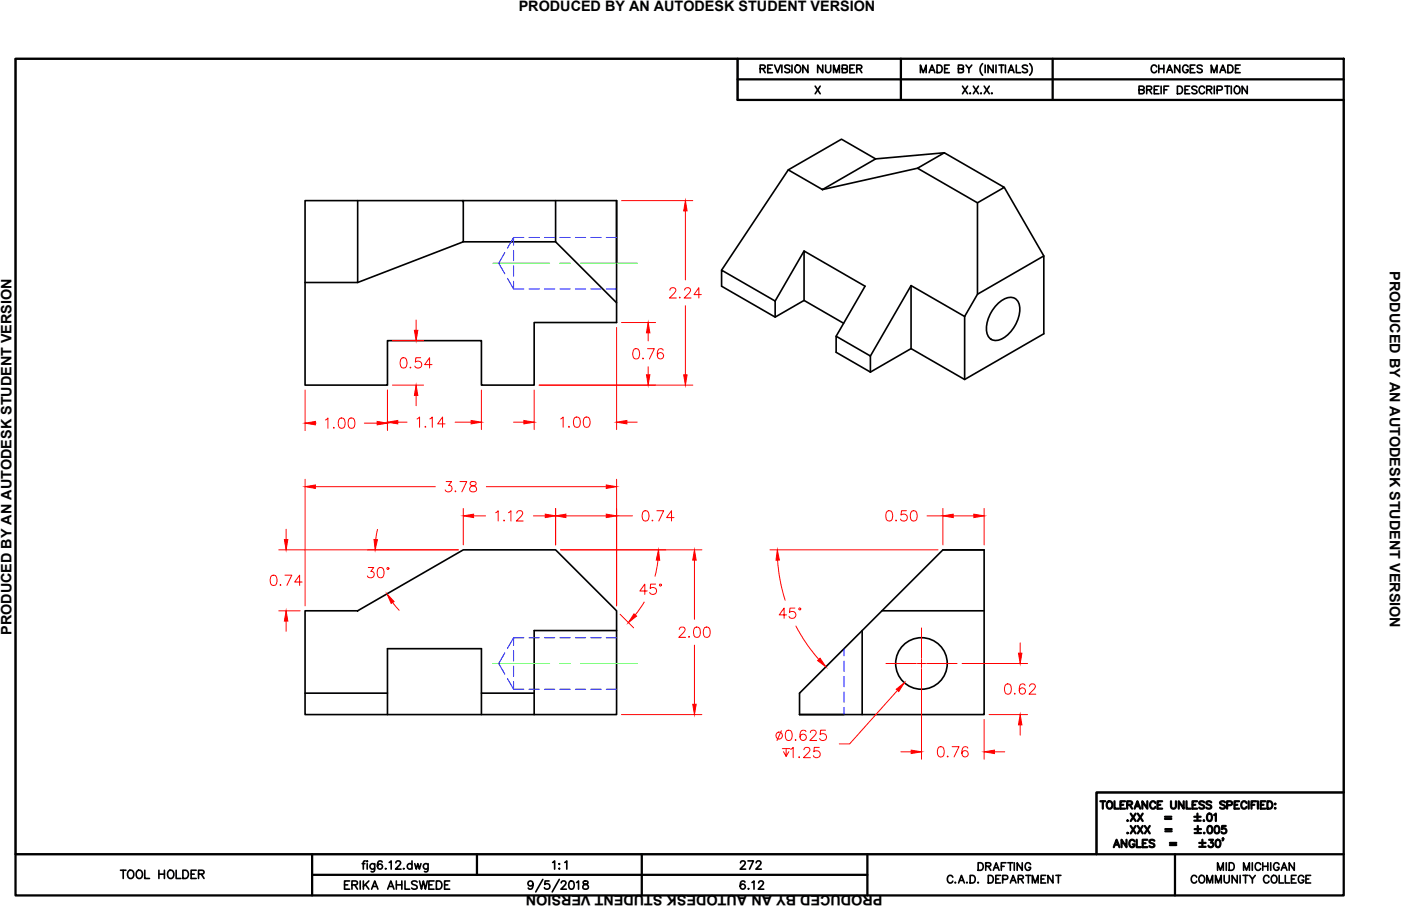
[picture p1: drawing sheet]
<svg xmlns="http://www.w3.org/2000/svg" width="432mm" height="279mm" viewBox="0 0 432 279" stroke-linecap="round" stroke-linejoin="round" font-family="sans-serif">
<!-- layer: OBJECT LINES -->
<g fill="none" stroke="#000" stroke-width=".51">
<path d="M4.8 18.1h222.5v12.7h186.8v213.6h-76.2v19h-333.1zM302.9 19.6a2.41 2.41 0 0 0 0 3.6M317.4 19.6a2.46 2.46 0 0 1 0 3.6M251.2 26.6l1.6 2.3M252.8 26.6l-1.6 2.3M283.7 22.4v-2.3l.9 2.3 .9-2.3v2.3M286.4 22.4l.9-2.3 .8 2.3M286.7 21.6h1.1M288.8 20.1h.8a1.25 1.25 0 0 1 .8 1.1 1.25 1.25 0 0 1-.8 1.2h-.8zM291.1 21.2h.9M292.6 20.1h-1.5v2.3h1.5M295.4 21.2l1.3-.1 .2-.4-.2-.5-1.3-.1v2.3h1l.5-.4a.59 .59 0 0 0-.5-.8"/>
<path d="M296.7 26.6l1.5 2.3M297.7 20.1l.9 1.1 .9-1.1M298.2 26.6l-1.5 2.3M298.6 21.2v1.2M299 28.7v.2l.1-.1M300 26.6l1.6 2.3M301.6 26.6l-1.6 2.3M302.3 28.7v.2l.2-.1M303.3 26.6l1.6 2.3M303.6 20.1v2.3M304.9 26.6l-1.6 2.3M305.7 28.7l-.1 .1h.2"/>
<path d="M306.1 20.1v2.3l-1.6-2.3v2.3M307 20.1v2.3M307.9 20.1h1.5M308.7 20.1v2.3M309.9 20.1v2.3M310.8 22.4l.9-2.3 .8 2.3M311.1 21.6h1.1M313.2 20.1v2.3h1.4M316.7 20.4a.89 .89 0 0 0-1.6 .2l.5 .5 .8 .3 .3 .7a1.02 1.02 0 0 1-1.6 0M243 52.4l16.4-9.5 10.5 6.1-16.4 9.5zM243 52.4l-20.6 30.9M282.8 51.9l8.2-4.8 18.5 10.7-8.2 4.7z"/>
<path d="M282.8 51.9l-29.3 6.6M291 47.1l-21.1 1.9M309.5 57.8l12.2 21.1M94 61.9h96v37.6h-25.4v19.3h-16.2v-13.7h-29v13.7h-25.4zM110.2 61.9v25.2h-16.2M142.6 61.9l.2 .4M142.8 61.9v12.7l-32.6 12.5M142.8 74.6h28.4M171.2 61.9v12.7l18.8 18.8M247.8 77.4l-8.9 15.4M301.3 62.5v28.2l-4 6.9M238.9 97.8v-5l-16.5-9.5v5l16.5 9.5 8.9-5.2 12.2 7.1"/>
<path d="M247.8 92.6v-15.2l18.8 10.9-8.9 15.4M280.8 88.1l-12.5 21.7M297.3 97.6l-16.5-9.5v19.4M297.3 97.6v19.4M301.3 90.7l20.4-11.8v24l-24.4 14.1-16.5-9.5-12.5 7.2M307.6 93.6a4.8 4.8 0 0 1 5.2-1.6 5.2 5.2 0 0 1 1 6.3 9.2 9.2 0 0 1-6.9 6.7 3.1 3.1 0 0 1-2.9-3.7 11.6 11.6 0 0 1 3.6-7.7zM257.7 103.7l10.6 6.1v4.9l-10.6-6.1zM290.6 169.6h12.7v50.8h-56.9M303.3 169.6h-12.7l-44.2 44.2v6.6M94 188.4h16.2l32.6-18.8h28.4l18.8 18.8v32h-96zM190 194.5h-25.4v25.9M265.7 194.5v25.9"/>
<path d="M271.8 188.4h31.5M94 213.8h25.4M148.4 213.8h16.2M119.4 220.4v-20.4h29v20.4M246.4 220.4h13.7M111.6 266.3h.9M112.6 265.5l-.5 .1-.1 .4v2M113.2 265.5v.2zM113.2 266.3v1.7M115.5 266.3v2a.68 .68 0 0 1-1.1 .5M115.5 266.7a.82 .82 0 0 0-1.2-.1 .82 .82 0 0 0 0 1.2 .82 .82 0 0 0 1.2-.1M117.8 265.9a.73 .73 0 0 0-1.1-.3 1.45 1.45 0 0 0 .5 2.4 .78 .78 0 0 0 .7-.8 .78 .78 0 0 0-.8-.7 .78 .78 0 0 0-.8 .7"/>
<path d="M118.9 267.8v.2l.1-.1M120 266l.6-.5v2.5M122 266.1l.5-.6 .8 .2a.8 .8 0 0 1-.2 1.1l-1.2 1.2h1.7M124.4 267.8l-.1 .1h.2M127 266.7a.82 .82 0 0 0-1.2-.1 .82 .82 0 0 0 0 1.2 .82 .82 0 0 0 1.2-.1M127 265.5v2.5M127.8 266.3l.5 1.7 .5-1.7 .5 1.7 .5-1.7M131.9 266.3v2a.68 .68 0 0 1-1.1 .5M131.9 266.7a.82 .82 0 0 0-1.2-.1 .82 .82 0 0 0 0 1.2 .82 .82 0 0 0 1.2-.1M164.3 272.5a.79 .79 0 0 1-1.1 .7 .79 .79 0 0 1-.3-1.2 .79 .79 0 0 1 1.2 0 1.35 1.35 0 0 1-.8 2.2l-.5-.3M167.3 271.2l-2.2 3.9M169.2 271.7h-1.2l-.1 1.1a.9 .9 0 0 1 1.4-.1 .9 .9 0 0 1-.2 1.4 .9 .9 0 0 1-1.3-.4"/>
<path d="M172.4 271.2l-2.2 3.9M173 272.3l.5-.6 .8 .2a.77 .77 0 0 1-.2 1.1l-1.2 1.2h1.7M175.6 271.8a.81 .81 0 0 1 1.2 .4 1.28 1.28 0 0 1-.8 2 1.62 1.62 0 0 1-.4-2.4zM177.7 272.2l.6-.5v2.5M179.9 271.8a.51 .51 0 0 0 .2 .8 .91 .91 0 0 1 1 .4 .91 .91 0 0 1 0 1.1l-.9 .1-.5-.2a.95 .95 0 0 1 .2-1 .95 .95 0 0 1 .9-.4 .51 .51 0 0 0 .3-.8z"/>
<circle cx="284" cy="204.6" r="7.9"/>
</g>
<!-- layer: CENTERLINE -->
<path d="M151.9 81.2h17.5M172.6 81.2h3.1M178.9 81.2h17.5M151.9 204.6h17.5M172.6 204.6h3.1M178.9 204.6h17.5" fill="none" stroke="#0f0" stroke-width=".31"/>
<!-- layer: HIDDEN -->
<g fill="none" stroke="#00f" stroke-width=".31">
<path d="M155.6 77.9l-1.9 3.3 1.9 3.3M158.3 77.2v3.2M158.3 73.2l-1.9 3.3M161.5 73.2h-3.2v2.4M163 73.2h3.2M167.8 73.2h3.2M172.6 73.2h3.1M177.3 73.2h3.2M182.1 73.2h3.2M186.9 73.2h3.1M156.4 85.8l1.9 3.3v-2.4M158.3 82v3.2"/>
<path d="M158.3 89.1h3.2M163 89.1h3.2M167.8 89.1h3.2M172.6 89.1h3.1M177.3 89.1h3.2M182.1 89.1h3.2M186.9 89.1h3.1M158.3 196.7l-1.9 3.3M161.5 196.7h-3.2v2.4M163 196.7h3.2M167.8 196.7h3.2M172.6 196.7h3.1"/>
<path d="M177.3 196.7h3.2M182.1 196.7h3.2M186.9 196.7h3.1M155.6 201.3l-1.9 3.3 1.9 3.3M156.4 209.3l1.9 3.3M158.3 210.2v2.4h3.2M158.3 200.7v3.1M158.3 205.4v3.2M163 212.6h3.2M167.8 212.6h3.2M172.6 212.6h3.1M177.3 212.6h3.2"/>
<path d="M182.1 212.6h3.2M186.9 212.6h3.1M260.1 200v2.3M260.1 203.9v3.1M260.1 208.6v3.2M260.1 213.4v3.2M260.1 218.1v2.3"/>
</g>
<!-- layer: DIMENSIONS -->
<g fill="none" stroke="#f00" stroke-width=".31">
<path d="M191.6 61.9h21.9M211.2 65v21.3M128.2 98.7v3.2M191.6 99.5h10.5M206.5 89.5l.1-.5a1.02 1.02 0 0 1 1.6 0 1 1 0 0 1-.4 1.4l-1.5 1.5h2.1M209.5 91.6l-.1 .2h.3M211 89.5l.2-.5a1.02 1.02 0 0 1 1.5 0 1.02 1.02 0 0 1-.3 1.4l-1.5 1.5h2.1M211.2 94.3v21.3M216.2 90.8h-2.3l1.5-2.1v3.2M120.9 118.8h9.6M120.9 105.1h9.6M123.8 110.5a1.02 1.02 0 0 1 1.5 .4 2.66 2.66 0 0 1-.3 2.4 1.03 1.03 0 0 1-1.5-.4 2.53 2.53 0 0 1 .3-2.4z"/>
<path d="M126.5 113.2v.3l.2-.2M129.7 110.3h-1.5l-.2 1.4a1.12 1.12 0 0 1 1.7-.1 1.12 1.12 0 0 1-.2 1.7 1.12 1.12 0 0 1-1.6-.4M133.2 112.4h-2.3l1.5-2.1v3.2M166.2 118.8h47.3M190 101v31.5M195.5 107.7a1.02 1.02 0 0 1 1.5 .4 2.66 2.66 0 0 1-.3 2.5 1.03 1.03 0 0 1-1.5-.5 2.53 2.53 0 0 1 .3-2.4zM198.2 110.4v.3l.2-.1M199.6 107.5h2.1l-1.5 3.2M199.8 102.6v2.5M199.8 113.1v2.5M204.4 108a.92 .92 0 0 0-1.4-.3 2.5 2.5 0 0 0 0 2.9 .98 .98 0 0 0 1.5-.5 .98 .98 0 0 0-.7-1.3 .98 .98 0 0 0-1.2 .8M94 120.3v12.5"/>
<path d="M97.2 130.5h.2M100.3 129.5l.8-.6v3.2M102.9 131.8v.3l.1-.2M104.7 129.1a1.02 1.02 0 0 1 1.5 .4 2.66 2.66 0 0 1-.3 2.4 1.05 1.05 0 0 1-1.5-.4 2.63 2.63 0 0 1 .3-2.4zM107.7 129.1a1.04 1.04 0 0 1 1.5 .4 2.66 2.66 0 0 1-.3 2.4 1.05 1.05 0 0 1-1.5-.4 2.71 2.71 0 0 1 .3-2.4zM112.3 130.5h3.9M119.4 120.3v12.5M122.6 130.2h2.8M128.2 121.9v3.2M128.5 129.2l.8-.6v3.2M131.1 131.5l-.1 .1h.3M132.5 129.2l.7-.6v3.2"/>
<path d="M137.2 130.7h-2.3l1.5-2.1v3.2M140.3 130.2h4.9M148.4 120.3v12.2M158.3 130.2h3.2M164.6 120.3v12.2M172.8 129.2l.8-.6v3.2M175.4 131.5l-.2 .1h.3M177.2 128.8a1.05 1.05 0 0 1 1.5 .4 2.63 2.63 0 0 1-.3 2.4 1.02 1.02 0 0 1-1.5-.4 2.66 2.66 0 0 1 .3-2.4zM180.2 128.8a1.03 1.03 0 0 1 1.5 .4 1.61 1.61 0 0 1-1 2.6 1.74 1.74 0 0 1-.8-2.6zM193.2 130.2h3.2M94 147.8v39M97.2 150.1h37"/>
<path d="M137.5 148.5h1.7l-.9 1.2a1.06 1.06 0 0 1 .9 1.5 1.06 1.06 0 0 1-1.7 .3l-.3-.4M140.4 151.4v.3l.1-.2M141.7 148.5h2.1l-1.5 3.2M142.8 156.8v11.2M145.1 148.7a.65 .65 0 0 0 .3 1 1.32 1.32 0 0 1 1.5 1.4 1.06 1.06 0 0 1-1.4 .6 1.06 1.06 0 0 1-.6-1.4l1.4-.6a.64 .64 0 0 0 .3-1zM146 159.1h3.6M149.9 150.1h37M152.8 158.1l.7-.6v3.2M156.7 158.1l.8-.6v3.2M159.3 158.3l.1-.5 .5-.3h.6l.5 .3a1.02 1.02 0 0 1-.3 1.4l-1.6 1.5h2.1M164.4 159.1h3.7M171.2 156.8v11.2"/>
<path d="M174.4 159.1h12.5M190 159.1h4.9M190 147.8v39M198.4 157.6a1.04 1.04 0 0 1 1.5 .5 2.58 2.58 0 0 1-.3 2.4 1.04 1.04 0 0 1-1.5-.4 2.69 2.69 0 0 1 .3-2.5zM202.4 157.5h2.2l-1.5 3.2M207.7 159.6h-2.2l1.5-2.1v3.2M273.5 157.6a1.02 1.02 0 0 1 1.5 .5 2.66 2.66 0 0 1-.3 2.4 1.05 1.05 0 0 1-1.5-.4 2.62 2.62 0 0 1 .3-2.5zM279.4 157.5h-1.5l-.2 1.4a1.12 1.12 0 0 1 1.7 0 1.12 1.12 0 0 1-.2 1.6 1.12 1.12 0 0 1-1.7-.4M281 157.6a1.02 1.02 0 0 1 1.5 .5 2.66 2.66 0 0 1-.3 2.4 1.05 1.05 0 0 1-1.5-.4 2.62 2.62 0 0 1 .3-2.5zM285.7 159.1h4.9M290.6 156.8v11.2M293.8 159.1h6.3"/>
<path d="M303.3 156.8v11.2M83.7 177.5a1.02 1.02 0 0 1 1.5 .5 2.66 2.66 0 0 1-.3 2.4 1.05 1.05 0 0 1-1.5-.4 2.62 2.62 0 0 1 .3-2.5zM85.9 169.6h55.4M87.8 177.4h2.1l-1.5 3.2M88.2 163.2v3.2M93.1 179.5h-2.3l1.6-2.1v3.2M113.5 175h1.7l-.9 1.2a1.01 1.01 0 0 1 1.1 1.2 1.01 1.01 0 0 1-1.4 .8l-.5-.2-.3-.4M116.4 163.3l-.6 3.1M116.7 175.2a1.02 1.02 0 0 1 1.5 .4 2.66 2.66 0 0 1-.3 2.4 1.05 1.05 0 0 1-1.5-.4 2.66 2.66 0 0 1 .3-2.4zM155.4 160.4l-.2 .1h.3M172.8 169.6h43.5M201.1 160.4l-.2 .1h.3"/>
<path d="M202.8 172.7l-.9 5M214 172.7v18.3M237.3 169.6h51.8M239.7 172.7l.9 6.9 1.4 5.5M276.2 160.4l-.2 .1h.3M85.9 188.4h6.6M86.4 180.3l-.1 .1h.3M88.2 191.5v3.2M121 185.8l2 2.4M191.1 189.4l4.2 4.2M198.5 185.7l-2.7 3.9M199.5 182.2h-2.3l1.5-2.1v3.2"/>
<path d="M202.1 180.1h-1.6l-.1 1.4a1.12 1.12 0 0 1 1.7-.1 1.12 1.12 0 0 1-.2 1.7 1.12 1.12 0 0 1-1.7-.4M209.4 194.1l.1-.4 .5-.3h.6l.4 .3a.99 .99 0 0 1-.3 1.4l-1.5 1.5h2.1M212.4 196.3l-.2 .1h.3M214 198.9v18.3M214.2 193.5a1.04 1.04 0 0 1 1.5 .5 2.58 2.58 0 0 1-.3 2.4 1.04 1.04 0 0 1-1.5-.4 2.71 2.71 0 0 1 .3-2.5zM217.2 193.5a1.04 1.04 0 0 1 1.5 .5 2.58 2.58 0 0 1-.3 2.4 1.04 1.04 0 0 1-1.5-.4 2.71 2.71 0 0 1 .3-2.5zM242.4 189.6h-2.2l1.5-2.1v3.2M245 187.5h-1.5l-.2 1.4a1.12 1.12 0 0 1 1.7-.1 1.12 1.12 0 0 1-.2 1.7 1.12 1.12 0 0 1-1.6-.4M245.3 193.1l2.9 4.8 4.1 5.4M284 193.6v9.4M314.4 198.3v3.1M273 204.6h9.4"/>
<path d="M276.6 212.9l-14.7 16.5h-3.2M282.7 204.6h2.6M284 203.3v2.6M284 206.2v27.9M285.6 204.6h9.4M296.5 204.6h20.2M310 211.1a1.02 1.02 0 0 1 1.6 .4 2.66 2.66 0 0 1-.3 2.4 1.05 1.05 0 0 1-1.6-.4 2.63 2.63 0 0 1 .3-2.4zM312.8 213.8l-.2 .1h.3M315.9 211.4a.92 .92 0 0 0-1.3-.3 2.51 2.51 0 0 0 0 2.8 .98 .98 0 0 0 1.4-.4 .98 .98 0 0 0-.6-1.3 .98 .98 0 0 0-1.3 .8M317.3 211.7l.2-.5 .4-.3h.6l.5 .3a.99 .99 0 0 1-.3 1.4l-1.6 1.5h2.2M191.6 220.4h24.7M240.8 225.3l-1.3 3.1"/>
<path d="M241.1 230.9h2.4M242.3 230.9v2.4l-.8-1.5M242.5 225.3a1.05 1.05 0 0 1 1.5 .5 2.07 2.07 0 0 1-.8 2.6h-.2a1.73 1.73 0 0 1-.8-2.6zM243.1 231.8l-.8 1.5M243.7 231.1l.8-.6v3.2M245.2 228v.4l.2-.2M246.3 233.3v.4l.1-.2M247.8 231.2l.1-.4a1.02 1.02 0 0 1 1.6 0 .98 .98 0 0 1-.3 1.3l-1.5 1.6h2.1M248.4 225.6a.92 .92 0 0 0-.9-.4 .92 .92 0 0 0-.8 .6 1.86 1.86 0 0 0 .8 2.6 .99 .99 0 0 0 1-.9 .99 .99 0 0 0-.9-1.1 .99 .99 0 0 0-1 .9M249.7 225.9l.2-.4a1.02 1.02 0 0 1 1.5 0 .98 .98 0 0 1-.3 1.3l-1.5 1.6h2.1M252.5 230.5h-1.5l-.2 1.3a1.12 1.12 0 0 1 1.7 0 1.12 1.12 0 0 1-.2 1.7 1.12 1.12 0 0 1-1.6-.5M254.4 225.2h-1.5l-.1 1.3a1.12 1.12 0 0 1 1.7 0 1.12 1.12 0 0 1-.2 1.7 1.12 1.12 0 0 1-1.7-.4"/>
<path d="M277.7 231.9h3.1M289.4 230.4a1.02 1.02 0 0 1 1.5 .5 2.66 2.66 0 0 1-.3 2.4 1.04 1.04 0 0 1-1.5-.5 2.58 2.58 0 0 1 .3-2.4zM292.1 233.2l-.2 .1h.3M293.5 230.3h2.1l-1.6 3.1M298.3 230.7a.93 .93 0 0 0-1.4-.3 1.89 1.89 0 0 0 .5 3 .99 .99 0 0 0 1-.9 .99 .99 0 0 0-.9-1 .99 .99 0 0 0-1 .9M303.3 221.9v12.2M304.8 220.4h11.9M306.5 231.9h3.2M314.4 223.5v3.2"/>
<circle cx="119.6" cy="175.3" r=".31"/>
<circle cx="203.5" cy="180.4" r=".31"/>
<circle cx="246.5" cy="187.8" r=".31"/>
<circle cx="240.1" cy="226.8" r="1.05"/>
</g>
<g fill="#f00" stroke="#f00" stroke-width=".31">
<path d="M115.3 166.4h1l-.7 3.2z"/>
<path d="M119.3 183.2l2.2 2.3-.9 .6z"/>
<path d="M195.4 189.3l.8 .7-2.5 2z"/>
<path d="M202.9 169.6l.4 3.2-1-.1z"/>
<path d="M239.6 169.6l.6 3.1-1 .1z"/>
<path d="M252 203.7l.8-.7 1.8 2.7z"/>
<path d="M276.2 212.6l2.5-2.1-1.7 2.8z"/>
<path d="M300.1 158.6l3.2 .5-3.2 .5z"/>
<path d="M290.6 159.1l3.2-.5v1z"/>
<path d="M171.2 159.1l3.2-.5v1z"/>
<path d="M186.9 158.6l3.1 .5-3.1 .5z"/>
<path d="M142.8 159.1l3.2-.5v1z"/>
<path d="M168.1 158.6l3.1 .5-3.1 .5z"/>
<path d="M87.7 166.4h1l-.5 3.2z"/>
<path d="M88.2 188.4l.5 3.1h-1z"/>
<path d="M119.4 130.2l3.2-.5v1z"/>
<path d="M145.2 129.7l3.2 .5-3.2 .5z"/>
<path d="M94 130.5l3.2-.5v1z"/>
<path d="M116.2 130l3.2 .5-3.2 .5z"/>
<path d="M190 130.2l3.2-.5v1z"/>
<path d="M161.5 129.7l3.1 .5-3.1 .5z"/>
<path d="M199.2 115.6h1.1l-.5 3.2z"/>
<path d="M199.8 99.5l.5 3.1h-1.1z"/>
<path d="M303.3 231.9l3.2-.6v1.1z"/>
<path d="M280.8 231.3l3.2 .6-3.2 .5z"/>
<path d="M313.9 201.4h1.1l-.6 3.2z"/>
<path d="M314.4 220.4l.6 3.1h-1.1z"/>
<path d="M127.7 101.9h1.1l-.6 3.2z"/>
<path d="M128.2 118.8l.6 3.1h-1.1z"/>
<path d="M94 150.1l3.2-.5v1z"/>
<path d="M186.9 149.6l3.1 .5-3.1 .5z"/>
<path d="M211.2 61.9l.6 3.1h-1.1z"/>
<path d="M210.7 115.6h1.1l-.6 3.2z"/>
<path d="M214 169.6l.6 3.1h-1.1z"/>
<path d="M213.5 217.2h1.1l-.6 3.2z"/>
</g>
<!-- layer: BORDER -->
<path d="M4.8 18.1h409.3v258h-409.3zM227.3 18.1v12.7h186.8M277.7 18.1v12.7M324.4 18.1v12.7M227.3 24.5h186.8M4.8 263.4h409.3M96.2 263.4v12.7M96.2 269.8h171.1M147 263.4v6.4M197.8 263.4v12.7M267.3 263.4v12.7M362.1 263.4v12.7" fill="none" stroke="#000" stroke-width=".7"/>
<!-- layer: Title Block -->
<g fill="none" stroke="#000" stroke-width=".7">
<path d="M339.1 247.1h1.6M339.9 247.1v2.3M341.5 247.2a1.07 1.07 0 0 1 1.4 1 1.07 1.07 0 0 1-1.4 1.1l-.4-.8v-.5zM343.5 247.1v2.3h1.3M345.3 248.2h.9M346.8 247.1h-1.5v2.3h1.5M347.2 259v2.3l-1.5-2.3v2.3M347.4 248.2l1.3-.1 .2-.3-.1-.5-1.4-.2v2.3M347.5 253l.1 .1M347.5 256.8l.1 .1M348.2 248.2l.7 1.2M348.5 250.9l1.5 2.3"/>
<path d="M348.5 254.7l1.5 2.3M349.7 249.4l.9-2.3 .8 2.3M349.7 259.5a.84 .84 0 0 0-1-.5 .84 .84 0 0 0-.6 .8v.6a.82 .82 0 0 0 .8 .9 .82 .82 0 0 0 .8-.9h-.6M350 248.6h1.1M350 250.9l-1.5 2.3M350 254.7l-1.5 2.3M350.4 259v2.3h1.3M350.7 250.9l1.5 2.3M350.7 254.7l1.5 2.3M352.2 250.9l-1.5 2.3M352.2 254.7l-1.5 2.3M352.8 254.7l1.6 2.3"/>
<path d="M353.6 247.1v2.3l-1.5-2.3v2.3M353.6 259h-1.4v2.3h1.4M354.4 254.7l-1.6 2.3M355.8 259.3l-.6-.3-.9 .3 .2 .5 1.1 .5 .2 .6a.98 .98 0 0 1-1.5 0M356.1 247.7a.84 .84 0 0 0-.9-.6 .84 .84 0 0 0-.7 .9v.5a.84 .84 0 0 0 .7 .9 .84 .84 0 0 0 .9-.6M356.8 248.2h.8M358.2 247.1h-1.4v2.3h1.4M359.1 251.9h1.9M359.1 252.5h1.9M359.2 255.7h1.9M359.2 256.3h1.9M360.6 259.9h1.9"/>
<path d="M360.9 247.1v1.6a.77 .77 0 0 0 .8 .7 .77 .77 0 0 0 .7-.7v-1.6M364.8 247.1v2.3l-1.5-2.3v2.3M365.7 247.1v2.3h1.3M367.5 248.2h.9M368.1 251.9h2M368.1 253.1h2M368.2 255.7h2M368.2 256.9h2M369 247.1h-1.5v2.3h1.5M369.1 250.9v2M369.2 254.7v2M369.6 259.9h2"/>
<path d="M370.6 259v1.9M371 253l.1 .1M371.1 247.4a.85 .85 0 0 0-.8-.3 .85 .85 0 0 0-.7 .6l1.5 1v.4l-.5 .3-1-.3M371.1 256.8l.1 .1M372.3 251a.74 .74 0 0 1 1.1 .4l.1 .5a1.03 1.03 0 0 1-.6 1.3h-.2a1.45 1.45 0 0 1-.4-2.2zM372.4 254.8a.74 .74 0 0 1 1.1 .4l.1 .5a1.03 1.03 0 0 1-.6 1.3h-.2a1.45 1.45 0 0 1-.4-2.2zM372.7 259h1.2l-.7 .8a.76 .76 0 0 1 .6 1.3 .76 .76 0 0 1-1.4-.3M373.3 247.4a.85 .85 0 0 0-.8-.3 .85 .85 0 0 0-.7 .6l1.5 1v.4l-.5 .3-1-.3M374.2 251.4l.5-.5v2.3M374.6 254.8a.74 .74 0 0 1 1.1 .4l.1 .5a1.03 1.03 0 0 1-.6 1.3h-.3a1.45 1.45 0 0 1-.3-2.2zM374.9 259.1a.74 .74 0 0 1 1.1 .3l.2 .5a1.01 1.01 0 0 1-.9 1.4 1.49 1.49 0 0 1-.4-2.2zM377 258.6h-.2h.2l-.2 .6"/>
<path d="M377.5 247.4a.85 .85 0 0 0-.8-.3 .85 .85 0 0 0-.7 .6l1.5 1v.4l-.5 .3-1-.3M377.8 254.7h-1.1l-.1 1a.81 .81 0 0 1 1.2 0 .81 .81 0 0 1-.1 1.2 .81 .81 0 0 1-1.2-.3M378.2 248.3l1.3-.1 .2-.3-.1-.6-1.4-.2v2.3M380.5 248.2h.9M381.9 247.1h-1.4v2.3h1.4M384.2 247.7a.84 .84 0 0 0-1-.6 .84 .84 0 0 0-.6 .9v.5a.84 .84 0 0 0 .6 .9 .84 .84 0 0 0 1-.6M384.9 247.1v2.3M385.7 248.2h.9M387.1 247.1h-1.4v2.3M387.7 247.1v2.3M388.6 248.2h.8M390 247.1h-1.4v2.3h1.4"/>
<path d="M390.6 247.1h.8a1.22 1.22 0 0 1 .8 1.1 1.22 1.22 0 0 1-.8 1.2h-.8zM392.9 249.3h.2zM393 247.9v.2zM414.1 244.4h-76.2v19M343.3 261.3l.8-2.3 .9 2.3M343.6 260.5h1.1M352.2 260.1h.9M360.6 260.6h1.9M369.6 261.2h2"/>
</g>
<g font-size="5.7">
<text x="233.5" y="23.6">REVISION NUMBER</text>
<text x="353.8" y="23.6">CHANGES MADE</text>
<text x="169.3" y="269.2">1:1</text>
<text x="227.2" y="269.2">272</text>
<text x="36.3" y="272">TOOL HOLDER</text>
<text x="105.5" y="275.5">ERIKA AHLSWEDE</text>
<text x="227.2" y="275.5">6.12</text>
</g>
<g font-size="5.3">
<text x="350.3" y="30">BREIF DESCRIPTION</text>
<text x="300.6" y="269.5">DRAFTING</text>
<text x="374.3" y="269.5">MID MICHIGAN</text>
<text x="291" y="273.4">C.A.D. DEPARTMENT</text>
<text x="366.2" y="273.4">COMMUNITY COLLEGE</text>
</g>
<g font-size="4.4">
<text x="159.9" y="3.5">PRODUCED BY AN AUTODESK STUDENT VERSION</text>
<text x="428.3" y="83.7" transform="rotate(90 428.3 83.7)">PRODUCED BY AN AUTODESK STUDENT VERSION</text>
<text x="3.5" y="195.8" transform="rotate(-90 3.5 195.8)">PRODUCED BY AN AUTODESK STUDENT VERSION</text>
<text x="272" y="275.9" transform="rotate(180 272 275.9)">PRODUCED BY AN AUTODESK STUDENT VERSION</text>
</g>
</svg>
